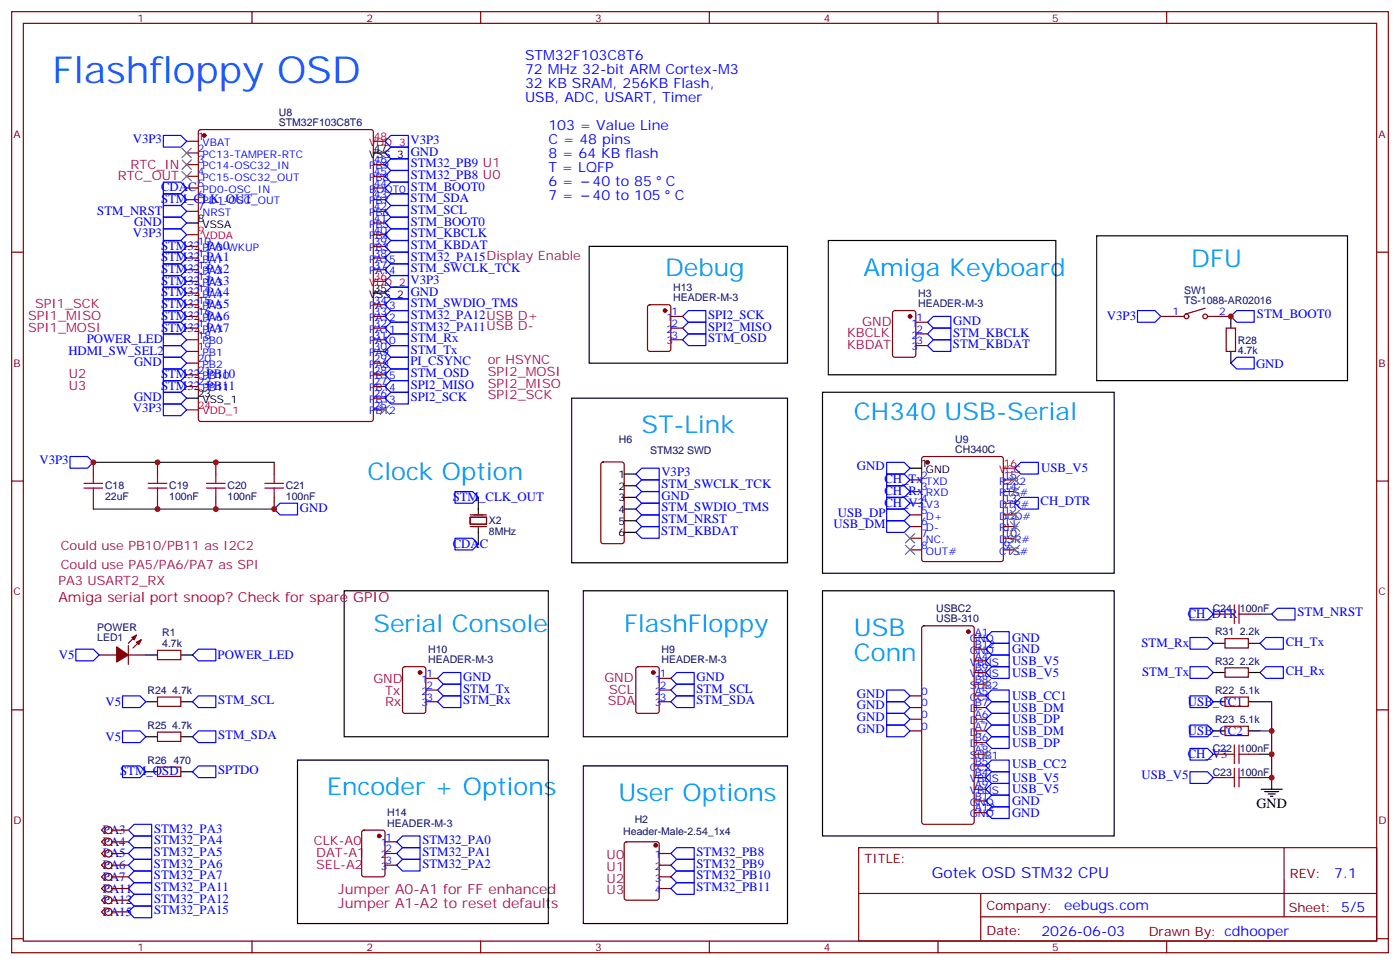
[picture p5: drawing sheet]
<svg xmlns="http://www.w3.org/2000/svg" width="423mm" height="292mm" viewBox="0 0 423 292" stroke-linecap="round" stroke-linejoin="round" font-family="sans-serif">
<g fill="none" stroke="#870000" stroke-width=".35">
<path d="M3.5 3.5h416.3v284.4h-416.3zM7.1 7.1h409.2v277.2h-409.2zM76.2 3.5v3.6M145.3 3.5v3.6M214.5 3.5v3.6M283.6 3.5v3.6M352.8 3.5v3.6M60.2 39.4l.5-.2h51.5l.6 .4 .1 87-.5 .7-51.7 .1-.7-.5v-87zM56.4 42.7h3.6M56.4 46.2h3.6M56.4 49.7h3.6M56.4 53.3h3.6"/>
<path d="M56.4 56.8h3.6M112.9 49.7h3.5M112.9 53.3h3.5M112.9 56.8h3.5M3.5 76.2h3.6M56.4 60.3h3.6M56.4 63.9h3.6M56.4 74.4h3.6M56.4 78h3.6M112.9 60.3h3.5M112.9 63.9h3.5M112.9 74.4h3.5"/>
<path d="M112.9 78h3.5M112.9 70.9h3.5M112.9 67.4h3.5M416.3 76.2h3.5M56.4 81.5h3.6M56.4 85h3.6M56.4 88.5h3.6M56.4 92.1h3.6M56.4 95.6h3.6M56.4 99.1h3.6M112.9 81.5h3.5M112.9 92.1h3.5"/>
<path d="M112.9 95.6h3.5M112.9 99.1h3.5M196 92.3l.5-.2h5.6l.7 .4v13l-.4 .6-5.9 .1-.7-.5v-12.9zM202.8 95.6h3.6M202.8 99.1h3.6M270.1 94l.5-.2h5.6l.7 .5v12.9l-.4 .7-5.9 .1-.7-.5v-13zM276.9 97.4h3.6M351 95.6h7.1M364.4 93.1l-6 1.8M365.1 95.6h7.1M370.8 99.1h2.8v7.1h-2.8zM56.4 102.7h3.6"/>
<path d="M56.4 106.2h3.6M56.4 109.7h3.6M56.4 113.2h3.6M56.4 116.8h3.6M112.9 102.7h3.5M112.9 106.2h3.5M112.9 109.7h3.5M112.9 113.2h3.5M112.9 116.8h3.5M202.8 102.7h3.6M276.9 100.9h3.6M276.9 104.4h3.6"/>
<path d="M28.2 139.7v3.5M47.6 139.7v3.5M65.3 139.7v3.5M82.9 139.7v3.5M112.9 123.8h3.5M112.9 120.3h3.5M181.9 139.8l.5-.2h5.6l.7 .4v23.6l-.4 .6-5.9 .1-.7-.5v-23.5zM278.9 138.1l.5-.2h23.3l.5 .2 .2 .5v30.4l-.2 .5-.5 .2h-23.3l-.5-.2-.2-.5v-30.4zM3.5 145.3h3.6M28.2 150.3v3.5M47.6 150.3v3.5M65.3 150.3v3.5"/>
<path d="M82.9 150.3v3.5M142.2 156.3h4.9v2.1h-4.9zM142.2 159.1h4.9M142.2 155.6h4.9M275.2 159.1h3.5M275.2 155.6h3.5M275.2 145h3.5M275.2 148.5h3.5M275.2 152h3.5M303.4 159.1h3.5M303.4 155.6h3.5M303.4 145h3.5"/>
<path d="M303.4 148.5h3.5M303.4 152h3.5M416.3 145.3h3.5M275.2 162.6h3.5M275.2 166.2h3.5M303.4 162.6h3.5M303.4 166.2h3.5M30 197.9h5.3M38.8 197.9h5.3M38.8 195.1v5.6M41.3 191.9l-2.5 2.5M42.7 193.3l-2.5 2.5"/>
<path d="M47.6 196.5h7.1v2.8h-7.1zM278.9 189.3l.5-.2h14.5l.6 .4 .1 58.9-.5 .6-14.7 .1-.7-.5v-58.8zM294.6 196.1h3.5M294.6 192.6h3.5M294.6 199.7h3.5M366.9 185.6h3.5M370.4 193h7.1v2.8h-7.1zM377.5 185.6h3.5M3.5 214.5h3.6M47.6 210.6h7.1v2.8h-7.1zM121.9 201.6l.5-.2h5.7l.6 .5 .1 12.9-.5 .7h-5.9l-.6-.4-.1-13zM128.8 205h3.5"/>
<path d="M128.8 208.5h3.5M128.8 212h3.5M192.5 201.6l.5-.2h5.6l.7 .5v12.9l-.4 .7h-5.9l-.7-.4v-13zM199.3 205h3.5M199.3 208.5h3.5M199.3 212h3.5M275.2 210.3h3.5M275.2 213.8h3.5M275.2 217.3h3.5M294.6 203.2h3.5M294.6 210.3h3.5M294.6 213.8h3.5"/>
<path d="M294.6 217.3h3.5M294.6 206.7h3.5M370.4 210.6h7.1v2.8h-7.1zM370.4 219.4h7.1v2.8h-7.1zM370.4 201.8h7.1v2.8h-7.1zM416.3 214.5h3.5M47.6 221.2h7.1v2.8h-7.1zM47.6 231.8h7.1v2.8h-7.1zM275.2 220.8h3.5M294.6 224.4h3.5M294.6 238.5h3.5M294.6 220.8h3.5"/>
<path d="M294.6 227.9h3.5M294.6 231.4h3.5M294.6 234.9h3.5M366.9 227.9h3.5M366.9 234.9h3.5M377.5 227.9h3.5M377.5 234.9h3.5M31.7 249.8l-1 1 1 1.1M31.7 253.3l-1 1.1 1 1M31.7 256.8l-1 1.1 1 1M33.9 257.9h4.9M33.9 254.4h4.9"/>
<path d="M33.9 250.8h4.9M109.6 251l.5-.2h5.6l.7 .5v12.9l-.4 .7h-5.9l-.7-.4v-13zM116.4 257.9h3.5M116.4 254.4h3.5M189 254.6l.4-.2h9.2l.7 .4v16.5l-.4 .6-9.5 .1-.6-.5-.1-16.4zM199.3 257.9h3.5M259.6 256.1h156.7v28.2h-156.7zM294.6 245.5h3.5M294.6 242h3.5M388.3 256.1v20.9M31.7 274.5l-1 1 1 1.1M31.7 260.4l-1 1 1 1.1"/>
<path d="M31.7 263.9l-1 1 1 1.1M31.7 267.4l-1 1.1 1 1M31.7 270.9l-1 1.1 1 1.1M33.9 261.4h4.9M33.9 264.9h4.9M33.9 268.5h4.9M33.9 275.5h4.9M33.9 272h4.9M116.4 261.4h3.5M199.3 261.4h3.5M199.3 264.9h3.5M199.3 268.5h3.5"/>
<path d="M259.7 270h156.4M296.6 277h119.5M296.6 270v14.1M3.5 283.6h3.6M76.2 284.3v3.6M145.3 284.3v3.6M214.5 284.3v3.6M283.6 284.3v3.6M352.8 284.3v3.6M416.3 283.6h3.5"/>
<circle cx="358.8" cy="95.6" r=".71"/>
<circle cx="364.4" cy="95.6" r=".71"/>
<circle cx="32.8" cy="257.9" r="1.06"/>
<circle cx="32.8" cy="250.8" r="1.06"/>
<circle cx="32.8" cy="254.4" r="1.06"/>
<circle cx="32.8" cy="264.9" r="1.06"/>
<circle cx="32.8" cy="261.4" r="1.06"/>
<circle cx="32.8" cy="268.5" r="1.06"/>
<circle cx="32.8" cy="275.5" r="1.06"/>
<circle cx="32.8" cy="272" r="1.06"/>
</g>
<g fill="none" stroke="#00f" stroke-width=".35">
<path d="M49.4 40.9h5.3l1.7 1.8-1.7 1.8h-5.3zM49.4 55h5.3l1.7 1.8-1.7 1.8h-5.3zM49.4 58.6h5.3l1.7 1.7-1.7 1.8h-5.3zM116.4 46.2l1.8-1.7h5.3v3.5h-5.3zM116.4 42.7l1.8-1.8h5.3v3.6h-5.3zM116.4 56.8l1.8-1.8h5.3v3.6h-5.3zM116.4 49.7l1.8-1.7h5.3v3.5h-5.3zM116.4 53.3l1.8-1.8h5.3v3.5h-5.3zM49.4 65.6h5.3l1.7 1.8-1.7 1.7h-5.3zM49.4 69.1h5.3l1.7 1.8-1.7 1.8h-5.3zM49.4 62.1h5.3l1.7 1.8-1.7 1.7h-5.3zM49.4 76.2h5.3l1.7 1.8-1.7 1.7h-5.3z"/>
<path d="M49.4 79.7h5.3l1.7 1.8-1.7 1.8h-5.3zM49.4 72.7h5.3l1.7 1.7-1.7 1.8h-5.3zM116.4 74.4l1.8-1.7h5.3v3.5h-5.3zM116.4 63.9l1.8-1.8h5.3v3.5h-5.3zM116.4 60.3l1.8-1.7h5.3v3.5h-5.3zM116.4 67.4l1.8-1.8h5.3v3.5h-5.3zM116.4 78l1.8-1.8h5.3v3.5h-5.3zM118.2 69.1h5.3v3.6h-5.3l-1.8-1.8zM49.4 90.3h5.3l1.7 1.8-1.7 1.7h-5.3zM49.4 93.8h5.3l1.7 1.8-1.7 1.8h-5.3zM49.4 97.4h5.3l1.7 1.7-1.7 1.8h-5.3zM49.4 83.3h5.3l1.7 1.7-1.7 1.8h-5.3z"/>
<path d="M49.4 86.8h5.3l1.7 1.7-1.7 1.8h-5.3zM116.4 85l1.8-1.7h5.3v3.5h-5.3zM116.4 92.1l1.8-1.8h5.3v3.5h-5.3zM116.4 81.5l1.8-1.8h5.3v3.6h-5.3zM116.4 99.1l1.8-1.7h5.3v3.5h-5.3zM116.4 95.6l1.8-1.8h5.3v3.6h-5.3zM118.2 86.8h5.3v3.5h-5.3l-1.8-1.8zM206.4 95.6l1.7-1.8h5.3v3.6h-5.3zM206.4 99.1l1.7-1.7h5.3v3.5h-5.3zM282.2 95.6h5.3v3.5h-5.3l-1.7-1.7zM344 93.8h5.2l1.8 1.8-1.8 1.8h-5.2zM372.2 95.6l1.7-1.8h5.3v3.6h-5.3z"/>
<path d="M49.4 118.5h5.3l1.7 1.8-1.7 1.8h-5.3zM49.4 108h5.3l1.7 1.7-1.7 1.8h-5.3zM49.4 111.5h5.3l1.7 1.7-1.7 1.8h-5.3zM49.4 100.9h5.3l1.7 1.8-1.7 1.7h-5.3zM49.4 115h5.3l1.7 1.8-1.7 1.7h-5.3zM49.4 104.4h5.3l1.7 1.8-1.7 1.8h-5.3zM116.4 106.2l1.8-1.8h5.3v3.6h-5.3zM116.4 102.7l1.8-1.8h5.3v3.5h-5.3zM116.4 113.2l1.8-1.7h5.3v3.5h-5.3zM116.4 116.8l1.8-1.8h5.3v3.5h-5.3zM118.2 108h5.3v3.5h-5.3l-1.8-1.8zM206.4 102.7l1.7-1.8h5.3v3.5h-5.3z"/>
<path d="M280.5 100.9l1.7-1.8h5.3v3.6h-5.3zM282.2 102.7h5.3v3.5h-5.3l-1.7-1.8zM373.9 108h5.3v3.5h-5.3l-1.7-1.8zM21.2 137.9h5.3l1.7 1.8-1.7 1.8h-5.3zM49.4 122.1h5.3l1.7 1.7-1.7 1.8h-5.3zM116.4 120.3l1.8-1.8h5.3v3.6h-5.3zM268.1 139.7h5.3l1.8 1.8-1.8 1.7h-5.3zM82.9 153.8l1.8-1.8h5.3v3.6h-5.3zM137.6 148.5h5.3l1.7 1.8-1.7 1.7h-5.3zM192.3 157.3l1.7-1.7h5.3v3.5h-5.3zM192.3 153.8l1.7-1.8h5.3v3.6h-5.3zM192.3 146.8l1.7-1.8h5.3v3.5h-5.3z"/>
<path d="M192.3 150.3l1.7-1.8h5.3v3.5h-5.3zM192.3 143.2l1.7-1.7h5.3v3.5h-5.3zM268.1 153.8h5.3l1.8 1.8-1.8 1.7h-5.3zM268.1 157.3h5.3l1.8 1.8-1.8 1.8h-5.3zM268.1 146.8h5.3l1.8 1.7-1.8 1.8h-5.3zM268.1 143.2h5.3l1.8 1.8-1.8 1.8h-5.3zM268.1 150.3h5.3l1.8 1.7-1.8 1.8h-5.3zM306.9 141.5l1.8-1.8h5.3v3.5h-5.3zM306.9 152l1.8-1.7h5.3v3.5h-5.3zM137.6 162.6h5.3l1.7 1.8-1.7 1.8h-5.3zM192.3 160.9l1.7-1.8h5.3v3.5h-5.3zM22.9 196.1h5.3l1.8 1.8-1.8 1.8h-5.3z"/>
<path d="M58.2 197.9l1.8-1.8h5.3v3.6h-5.3zM298.1 199.7l1.8-1.8h5.3v3.5h-5.3zM298.1 196.1l1.8-1.7h5.3v3.5h-5.3zM298.1 192.6l1.8-1.7h5.3v3.5h-5.3zM359.8 183.8h5.3l1.8 1.8-1.8 1.7h-5.3zM359.8 192.6h5.3l1.8 1.8-1.8 1.7h-5.3zM381 194.4l1.8-1.8h5.3v3.5h-5.3zM384.5 185.6l1.8-1.8h5.3v3.5h-5.3zM37 210.3h5.3l1.8 1.7-1.8 1.8h-5.3zM58.2 212l1.8-1.7h5.3v3.5h-5.3zM132.3 208.5l1.8-1.8h5.2v3.6h-5.2zM132.3 212l1.8-1.7h5.2v3.5h-5.2z"/>
<path d="M134.1 203.2h5.2v3.5h-5.2l-1.8-1.7zM202.8 208.5l1.8-1.8h5.3v3.6h-5.3zM202.8 212l1.8-1.7h5.3v3.5h-5.3zM204.6 203.2h5.3v3.5h-5.3l-1.8-1.7zM268.1 208.5h5.3l1.8 1.8-1.8 1.7h-5.3zM268.1 212h5.3l1.8 1.8-1.8 1.7h-5.3zM268.1 215.5h5.3l1.8 1.8-1.8 1.8h-5.3zM268.1 219.1h5.3l1.8 1.7-1.8 1.8h-5.3zM298.1 210.3l1.8-1.8h5.3v3.5h-5.3zM298.1 213.8l1.8-1.8h5.3v3.5h-5.3zM298.1 217.3l1.8-1.8h5.3v3.6h-5.3zM298.1 203.2l1.8-1.8h5.3v3.6h-5.3z"/>
<path d="M359.8 210.3h5.3l1.8 1.7-1.8 1.8h-5.3zM359.8 219.1h5.3l1.8 1.7-1.8 1.8h-5.3zM359.8 201.4h5.3l1.8 1.8-1.8 1.8h-5.3zM381 203.2l1.8-1.8h5.3v3.6h-5.3zM37 220.8h5.3l1.8 1.8-1.8 1.8h-5.3zM37 231.4h5.3l1.8 1.8-1.8 1.7h-5.3zM58.2 222.6l1.8-1.8h5.3v3.6h-5.3zM58.2 233.2l1.8-1.8h5.3v3.5h-5.3zM298.1 231.4l1.8-1.7h5.3v3.5h-5.3zM298.1 234.9l1.8-1.7h5.3v3.5h-5.3zM298.1 238.5l1.8-1.8h5.3v3.5h-5.3zM298.1 220.8l1.8-1.7h5.3v3.5h-5.3z"/>
<path d="M298.1 224.4l1.8-1.8h5.3v3.5h-5.3zM359.8 226.1h5.3l1.8 1.8-1.8 1.8h-5.3zM359.8 233.2h5.3l1.8 1.7-1.8 1.8h-5.3zM38.8 257.9l1.8-1.8h5.3v3.5h-5.3zM38.8 254.4l1.8-1.8h5.3v3.5h-5.3zM38.8 250.8l1.8-1.7h5.3v3.5h-5.3zM119.9 257.9l1.8-1.8h5.3v3.5h-5.3zM119.9 254.4l1.8-1.8h5.3v3.5h-5.3zM202.8 257.9l1.8-1.8h5.3v3.5h-5.3zM298.1 245.5l1.8-1.7h5.3v3.5h-5.3zM298.1 242l1.8-1.8h5.3v3.6h-5.3zM38.8 264.9l1.8-1.7h5.3v3.5h-5.3z"/>
<path d="M38.8 261.4l1.8-1.8h5.3v3.6h-5.3zM38.8 275.5l1.8-1.7h5.3v3.5h-5.3zM38.8 272l1.8-1.8h5.3v3.6h-5.3zM38.8 268.5l1.8-1.8h5.3v3.5h-5.3zM119.9 261.4l1.8-1.8h5.3v3.6h-5.3zM202.8 261.4l1.8-1.8h5.3v3.6h-5.3zM202.8 264.9l1.8-1.7h5.3v3.5h-5.3zM204.6 266.7h5.3v3.5h-5.3l-1.8-1.7z"/>
</g>
<g fill="#870000" stroke="#870000" stroke-width=".35">
<path d="M41.3 194l1.4-.7-.7 1.4z"/>
<path d="M39.9 192.6l1.4-.7-.7 1.4z"/>
<path d="M35.3 195.4l3.5 2.5-3.5 2.1z"/>
<circle cx="61.7" cy="40.9" r=".53"/>
<circle cx="198.3" cy="255.4" r=".53"/>
<circle cx="114.7" cy="252.6" r=".53"/>
<circle cx="275.2" cy="95.6" r=".53"/>
<circle cx="201.1" cy="93.8" r=".53"/>
<circle cx="197.6" cy="203.2" r=".53"/>
<circle cx="280.5" cy="139.7" r=".53"/>
<circle cx="292.8" cy="190.9" r=".53"/>
<circle cx="127" cy="203.2" r=".53"/>
</g>
<g fill="none" stroke="#000" stroke-width=".35">
<path d="M112.9 46.2h3.5M56.4 67.4h3.6M178.2 74.4h59.9v35.3h-59.9zM250.5 72.7h68.8v40.5h-68.8zM331.6 71.3h75.9v43.7h-75.9zM112.9 88.5h3.5M372.2 95.6v3.5M248.7 118.5h88.2v54.7h-88.2zM372.2 106.2v3.5M56.4 120.3h3.6M172.9 120.3h65.2v49.7h-65.2zM144.6 150.3v4.9"/>
<path d="M144.6 159.5v4.9M188.7 143.2h3.6M188.7 146.8h3.6M188.7 150.3h3.6M188.7 153.8h3.6M188.7 157.3h3.6M275.2 141.5h3.5M104.1 178.5h61.7v44.1h-61.7zM176.4 178.5h61.7v44.1h-61.7zM188.7 160.9h3.6M248.7 178.5h88.2v74.1h-88.2zM44.1 197.9h3.5"/>
<path d="M54.7 197.9h3.5M366.9 194.4h3.5M377.5 194.4h3.5M44.1 212h3.5M54.7 212h3.5M366.9 212h3.5M366.9 203.2h3.5M377.5 212h3.5M377.5 203.2h3.5M44.1 222.6h3.5M44.1 233.2h3.5M54.7 222.6h3.5"/>
<path d="M54.7 233.2h3.5M90 229.7h75.8v49.3h-75.8zM176.4 231.4h61.7v47.6h-61.7zM366.9 220.8h3.5M377.5 220.8h3.5M381.4 238.5h6.3M382.4 239.2h4.2M383.5 239.9h2.1M384.5 234.9v3.6M384.2 240.6h.7"/>
</g>
<path d="M112.9 42.7h3.5M56.4 70.9h3.6M112.9 85h3.5M56.4 123.8h3.6M303.4 141.5h3.5" fill="none" stroke="#f00" stroke-width=".35"/>
<g fill="none" stroke="#a10000" stroke-width=".35">
<path d="M25.4 147.5h5.6M25.4 146.1h5.6M28.2 143.2v2.9M28.2 147.5v2.8M44.8 147.5h5.6M44.8 146.1h5.6M47.6 143.2v2.9M47.6 147.5v2.8M62.4 147.5h5.7M62.4 146.1h5.7M65.3 143.2v2.9M65.3 147.5v2.8"/>
<path d="M80.1 147.5h5.6M80.1 146.1h5.6M82.9 143.2v2.9M82.9 147.5v2.8M370.4 185.6h2.8M373.2 182.7v5.7M374.6 182.7v5.7M374.6 185.6h2.9M370.4 227.9h2.8M370.4 234.9h2.8M373.2 225.1v5.6M373.2 232.1v5.7"/>
<path d="M374.6 227.9h2.9M374.6 225.1v5.6M374.6 232.1v5.7M374.6 234.9h2.9"/>
</g>
<path d="M28.2 139.7h54.7M28.2 153.8h54.7M381 185.6h3.5M381 212h3.5v22.9h-3.5M381 220.8h3.5M381 227.9h3.5" fill="none" stroke="#008700" stroke-width=".35"/>
<g fill="none" stroke="#3c3" stroke-width=".35">
<path d="M55 51.9l2.9 2.8M55 48.3l2.9 2.9M55 44.8l2.9 2.8M57.9 51.9l-2.9 2.8M57.9 48.3l-2.9 2.9M57.9 44.8l-2.9 2.8M115 122.4l2.8 2.8M117.8 122.4l-2.8 2.8M305.5 143.6l2.8 2.8M305.5 147.1l2.8 2.8M305.5 154.2l2.8 2.8M305.5 157.7l2.8 2.8"/>
<path d="M308.3 143.6l-2.8 2.8M308.3 147.1l-2.8 2.8M308.3 154.2l-2.8 2.8M308.3 157.7l-2.8 2.8M273.8 161.2l2.8 2.8M273.8 164.7l2.8 2.9M276.6 161.2l-2.8 2.8M276.6 164.7l-2.8 2.9M305.5 161.2l2.8 2.8M305.5 164.7l2.8 2.9M308.3 161.2l-2.8 2.8M308.3 164.7l-2.8 2.9"/>
<path d="M296.7 205.3l2.8 2.8M299.5 205.3l-2.8 2.8M296.7 226.5l2.8 2.8M299.5 226.5l-2.8 2.8"/>
</g>
<g fill="#c00">
<circle cx="47.6" cy="139.7" r=".88"/>
<circle cx="65.3" cy="139.7" r=".88"/>
<circle cx="47.6" cy="153.8" r=".88"/>
<circle cx="65.3" cy="153.8" r=".88"/>
<circle cx="28.2" cy="139.7" r=".88"/>
<circle cx="82.9" cy="153.8" r=".88"/>
<circle cx="384.5" cy="220.8" r=".88"/>
<circle cx="384.5" cy="234.9" r=".88"/>
<circle cx="384.5" cy="227.9" r=".88"/>
<circle cx="372.2" cy="95.6" r=".88"/>
</g>
<text font-size="11.3" fill="#0060ff" x="15.9" y="25">Flashfloppy OSD</text>
<g font-size="7.4" fill="#09f">
<text x="201.1" y="83.3">Debug</text>
<text x="261.1" y="83.3">Amiga Keyboard</text>
<text x="360.2" y="80.8">DFU</text>
<text x="194" y="130.9">ST-Link</text>
<text x="258.2" y="127">CH340 USB-Serial</text>
<text x="111.1" y="145">Clock Option</text>
<text x="112.9" y="190.9">Serial Console</text>
<text x="188.7" y="190.9">FlashFloppy</text>
<text x="258.2" y="192.3">USB</text>
<text x="258.2" y="199.7">Conn</text>
<text x="98.8" y="240.2">Encoder + Options</text>
<text x="187" y="242">User Options</text>
</g>
<text font-size="4.6" fill="#00f" x="281.7" y="265.1">Gotek OSD STM32 CPU</text>
<g font-size="4.2" fill="#00f">
<text x="158.7" y="18">STM32F103C8T6</text>
<text x="158.7" y="22.2">72 MHz 32-bit ARM Cortex-M3</text>
<text x="158.7" y="26.5">32 KB SRAM, 256KB Flash,</text>
<text x="158.7" y="30.7">USB, ADC, USART, Timer</text>
<text x="165.8" y="39.2">103 = Value Line</text>
<text x="165.8" y="43.4">C = 48 pins</text>
<text x="165.8" y="47.6">8 = 64 KB flash</text>
<text x="165.8" y="51.9">T = LQFP</text>
<text x="165.8" y="56.1">6 =</text>
<text x="179.2" y="56.1">40 to 85</text>
<text x="201.4" y="56.1">C</text>
<text x="165.8" y="60.3">7 =</text>
<text x="179.2" y="60.3">40 to 105</text>
<text x="204" y="60.3">C</text>
<text x="403.4" y="265.4">7.1</text>
<text x="321.8" y="274.9">eebugs.com</text>
<text x="314.9" y="282.7">2026-06-03</text>
</g>
<text font-size="4.2" fill="#f00" x="17.6" y="182">Amiga serial port snoop? Check for spare GPIO</text>
<text font-size="4.2" x="379.9" y="244.1">GND</text>
<g font-size="4.2" fill="#906">
<text x="102.3" y="270.2">Jumper A0-A1 for FF enhanced</text>
<text x="102.3" y="274.5">Jumper A1-A2 to reset defaults</text>
</g>
<g font-size="3.9" fill="#00f">
<text x="40.2" y="43.3">V3P3</text>
<text x="124.1" y="43.6">V3P3</text>
<text x="124.2" y="47">GND</text>
<text x="124.2" y="50.6">STM32_PB9 U1</text>
<text x="48.7" y="57.8">CDAC</text>
<text x="124.2" y="54.1">STM32_PB8 U0</text>
<text x="124.2" y="57.7">STM_BOOT0</text>
<text x="29.4" y="65">STM_NRST</text>
<text x="48.7" y="61.3">STM_CLK_OUT</text>
<text x="124.2" y="61.1">STM_SDA</text>
<text x="124.2" y="64.6">STM_SCL</text>
<text x="40.2" y="71.5">V3P3</text>
<text x="40.5" y="68.3">GND</text>
<text x="124.2" y="71.6">STM_KBCLK</text>
<text x="124.2" y="68.3">STM_BOOT0</text>
<text x="48.7" y="75.5">STM32_PA0</text>
<text x="124.2" y="75.2">STM_KBDAT</text>
<text x="48.7" y="79">STM32_PA1</text>
<text x="48.7" y="82.5">STM32_PA2</text>
<text x="124.2" y="82.2">STM_SWCLK_TCK</text>
<text x="124.2" y="78.7">STM32_PA15Display Enable</text>
<text x="48.7" y="86">STM32_PA3</text>
<text x="48.7" y="89.6">STM32_PA4</text>
<text x="124.1" y="85.9">V3P3</text>
<text x="124.2" y="89.4">GND</text>
<text x="48.7" y="93.1">STM32_PA5</text>
<text x="124.2" y="92.8">STM_SWDIO_TMS</text>
<text x="48.7" y="96.6">STM32_PA6</text>
<text x="48.7" y="100.2">STM32_PA7</text>
<text x="124.2" y="99.9">STM32_PA11USB D-</text>
<text x="124.2" y="96.3">STM32_PA12USB D+</text>
<text x="214.1" y="96.3">SPI2_SCK</text>
<text x="214.1" y="99.9">SPI2_MISO</text>
<text x="288.2" y="98.1">GND</text>
<text x="288.2" y="101.7">STM_KBCLK</text>
<text x="334.7" y="96.7">V3P3</text>
<text x="380.1" y="96">STM_BOOT0</text>
<text x="20.7" y="107.2">HDMI_SW_SEL2</text>
<text x="26.2" y="103.5">POWER_LED</text>
<text x="124.2" y="106.9">STM_Tx</text>
<text x="124.2" y="103.4">STM_Rx</text>
<text x="214.1" y="103.4">STM_OSD</text>
<text x="288.2" y="105.2">STM_KBDAT</text>
<text x="40.5" y="110.7">GND</text>
<text x="124.1" y="110.3">PI_CSYNC</text>
<text x="124.2" y="114">STM_OSD</text>
<text x="379.8" y="111.1">GND</text>
<text x="48.7" y="114.3">STM32_PB10</text>
<text x="48.7" y="117.8">STM32_PB11</text>
<text x="124.2" y="117.5">SPI2_MISO</text>
<text x="40.2" y="124.4">V3P3</text>
<text x="40.5" y="121.2">GND</text>
<text x="124.2" y="121">SPI2_SCK</text>
<text x="11.9" y="140.3">V3P3</text>
<text x="200" y="143.8">V3P3</text>
<text x="259.1" y="142">GND</text>
<text x="314.8" y="142.7">USB_V5</text>
<text x="200" y="147.5">STM_SWCLK_TCK</text>
<text x="267.4" y="149.5">CH_Rx</text>
<text x="267.4" y="146">CH_Tx</text>
<text x="90.7" y="154.6">GND</text>
<text x="136.9" y="151.3">STM_CLK_OUT</text>
<text x="200" y="154.5">STM_SWDIO_TMS</text>
<text x="200" y="151">GND</text>
<text x="267.4" y="153.1">CH_V3</text>
<text x="314.6" y="152.7">CH_DTR</text>
<text x="200" y="161.7">STM_KBDAT</text>
<text x="200" y="158">STM_NRST</text>
<text x="252" y="159.6">USB_DM</text>
<text x="253.3" y="156.1">USB_DP</text>
<text x="136.9" y="165.4">CDAC</text>
<text x="359.1" y="186.6">CH_DTR</text>
<text x="392.3" y="186.2">STM_NRST</text>
<text x="306" y="197.4">GND</text>
<text x="306" y="193.9">GND</text>
<text x="345.2" y="195.3">STM_Rx</text>
<text x="388.8" y="195.1">CH_Tx</text>
<text x="17.8" y="199.2">V5</text>
<text x="65.8" y="199.3">POWER_LED</text>
<text x="306" y="200.9">USB_V5</text>
<text x="388.8" y="203.9">CH_Rx</text>
<text x="140" y="209.3">STM_Tx</text>
<text x="140.1" y="205.8">GND</text>
<text x="210.6" y="209.3">STM_SCL</text>
<text x="210.6" y="205.7">GND</text>
<text x="306" y="204.5">USB_V5</text>
<text x="345.4" y="204.2">STM_Tx</text>
<text x="31.9" y="213.3">V5</text>
<text x="66" y="212.8">STM_SCL</text>
<text x="140" y="212.8">STM_Rx</text>
<text x="210.6" y="212.8">STM_SDA</text>
<text x="259.1" y="210.8">GND</text>
<text x="259.1" y="214.4">GND</text>
<text x="306" y="211.5">USB_CC1</text>
<text x="306" y="215">USB_DM</text>
<text x="359.2" y="213.2">USB_CC1</text>
<text x="259.1" y="217.9">GND</text>
<text x="259.1" y="221.4">GND</text>
<text x="306" y="218.6">USB_DP</text>
<text x="31.9" y="223.9">V5</text>
<text x="66" y="223.4">STM_SDA</text>
<text x="306" y="222.1">USB_DM</text>
<text x="306" y="225.6">USB_DP</text>
<text x="359.2" y="222">USB_CC2</text>
<text x="66" y="233.9">SPTDO</text>
<text x="306" y="231.9">USB_CC2</text>
<text x="359.1" y="228.9">CH_V3</text>
<text x="36.3" y="234.2">STM_OSD</text>
<text x="306" y="236.2">USB_V5</text>
<text x="306" y="239.7">USB_V5</text>
<text x="345.2" y="235.4">USB_V5</text>
<text x="306" y="243.3">GND</text>
<text x="46.6" y="251.6">STM32_PA3</text>
<text x="306" y="246.8">GND</text>
<text x="31.1" y="252">PA3</text>
<text x="31.1" y="255.6">PA4</text>
<text x="46.6" y="255.1">STM32_PA4</text>
<text x="127.7" y="255.1">STM32_PA0</text>
<text x="31.1" y="259.1">PA5</text>
<text x="31.1" y="262.6">PA6</text>
<text x="46.6" y="258.6">STM32_PA5</text>
<text x="46.6" y="262.1">STM32_PA6</text>
<text x="127.7" y="258.7">STM32_PA1</text>
<text x="127.7" y="262.2">STM32_PA2</text>
<text x="210.6" y="258.7">STM32_PB8</text>
<text x="210.6" y="262.2">STM32_PB9</text>
<text x="31.1" y="266.1">PA7</text>
<text x="31.1" y="269.7">PA11</text>
<text x="46.6" y="265.7">STM32_PA7</text>
<text x="46.6" y="269.2">STM32_PA11</text>
<text x="210.6" y="265.7">STM32_PB10</text>
<text x="210.6" y="269.2">STM32_PB11</text>
<text x="31.1" y="273.2">PA12</text>
<text x="46.6" y="272.7">STM32_PA12</text>
<text x="31.1" y="276.7">PA15</text>
<text x="46.6" y="276.3">STM32_PA15</text>
</g>
<g font-size="3.9" fill="#906">
<text x="39.5" y="51.2">RTC_IN</text>
<text x="35.6" y="54.3">RTC_OUT</text>
<text x="10.6" y="93.1">SPI1_SCK</text>
<text x="8.5" y="100.2">SPI1_MOSI</text>
<text x="8.5" y="96.7">SPI1_MISO</text>
<text x="256.1" y="102">KBCLK</text>
<text x="260.7" y="98.4">GND</text>
<text x="256.1" y="105.5">KBDAT</text>
<text x="147.5" y="110.1">or HSYNC</text>
<text x="147.5" y="113.6">SPI2_MOSI</text>
<text x="20.8" y="114.3">U2</text>
<text x="20.8" y="117.8">U3</text>
<text x="147.5" y="117.1">SPI2_MISO</text>
<text x="147.5" y="120.7">SPI2_SCK</text>
<text x="18.3" y="166.2">Could use PB10/PB11 as I2C2</text>
<text x="18.3" y="171.8">Could use PA5/PA6/PA7 as SPI</text>
<text x="17.6" y="176.7">PA3 USART2_RX</text>
<text x="112.9" y="206.4">GND</text>
<text x="116.4" y="209.9">Tx</text>
<text x="182.7" y="206">GND</text>
<text x="184.1" y="209.6">SCL</text>
<text x="116.4" y="213.4">Rx</text>
<text x="183.8" y="213.1">SDA</text>
<text x="94.9" y="255.4">CLK-A0</text>
<text x="95.6" y="258.9">DAT-A1</text>
<text x="95.6" y="262.5">SEL-A2</text>
<text x="183.4" y="259.6">U0</text>
<text x="183.4" y="263.2">U1</text>
<text x="183.4" y="266.7">U2</text>
<text x="183.4" y="270.2">U3</text>
</g>
<g font-size="3.9" fill="#800">
<text x="261.4" y="260.7">TITLE:</text>
<text x="390" y="265.4">REV:</text>
<text x="298.3" y="274.9">Company:</text>
<text x="389.7" y="275.5">Sheet: 5/5</text>
<text x="298.3" y="282.6">Date:</text>
<text x="347.4" y="282.7">Drawn By: cdhooper</text>
</g>
<g font-size="3.2" fill="#800">
<text x="41.6" y="6.5">1</text>
<text x="110.8" y="6.5">2</text>
<text x="179.9" y="6.5">3</text>
<text x="249.1" y="6.5">4</text>
<text x="318.2" y="6.5">5</text>
<text x="4.1" y="41.6">A</text>
<text x="416.8" y="41.6">A</text>
<text x="4.1" y="110.8">B</text>
<text x="416.8" y="110.8">B</text>
<text x="4.1" y="179.9">C</text>
<text x="416.8" y="179.9">C</text>
<text x="4.1" y="249.1">D</text>
<text x="416.8" y="249.1">D</text>
<text x="41.6" y="287.3">1</text>
<text x="110.8" y="287.3">2</text>
<text x="179.9" y="287.3">3</text>
<text x="249.1" y="287.3">4</text>
<text x="318.2" y="287.3">5</text>
</g>
<g font-size="3.2" fill="#000080">
<text x="84.3" y="34.9">U8</text>
<text x="84.3" y="38.1">STM32F103C8T6</text>
<text x="203.5" y="87.9">H13</text>
<text x="277.6" y="89.6">H3</text>
<text x="358" y="88.8">SW1</text>
<text x="203.5" y="91">HEADER-M-3</text>
<text x="277.6" y="92.8">HEADER-M-3</text>
<text x="358" y="91.9">TS-1088-AR02016</text>
<text x="374.3" y="107">4.7k</text>
<text x="374.3" y="103.8">R28</text>
<text x="187.2" y="133.8">H6</text>
<text x="196.6" y="137.3">STM32 SWD</text>
<text x="288.9" y="136.9">CH340C</text>
<text x="288.9" y="133.8">U9</text>
<text x="31.7" y="147.9">C18</text>
<text x="51.2" y="147.9">C19</text>
<text x="68.8" y="147.9">C20</text>
<text x="86.4" y="147.9">C21</text>
<text x="31.7" y="151">22uF</text>
<text x="51.2" y="151">100nF</text>
<text x="68.8" y="151">100nF</text>
<text x="86.4" y="151">100nF</text>
<text x="147.8" y="161.6">8MHz</text>
<text x="147.8" y="158.5">X2</text>
<text x="283.1" y="184.9">USBC2</text>
<text x="366.7" y="184.9">C24</text>
<text x="374.9" y="184.9">100nF</text>
<text x="29.4" y="190.6">POWER</text>
<text x="283.1" y="188">USB-310</text>
<text x="29.4" y="193.8">LED1</text>
<text x="49" y="195.4">4.7k</text>
<text x="49" y="192.3">R1</text>
<text x="129.5" y="197.2">H10</text>
<text x="200" y="197.2">H9</text>
<text x="367.4" y="192">R31</text>
<text x="374.9" y="192">2.2k</text>
<text x="129.5" y="200.4">HEADER-M-3</text>
<text x="200" y="200.4">HEADER-M-3</text>
<text x="367.4" y="200.8">R32</text>
<text x="374.9" y="200.8">2.2k</text>
<text x="44.6" y="209.6">R24</text>
<text x="52.1" y="209.6">4.7k</text>
<text x="367.4" y="209.6">R22</text>
<text x="374.9" y="209.6">5.1k</text>
<text x="44.6" y="220.2">R25</text>
<text x="52.1" y="220.2">4.7k</text>
<text x="367.4" y="218.5">R23</text>
<text x="374.9" y="218.5">5.1k</text>
<text x="366.7" y="227.3">C22</text>
<text x="374.9" y="227.3">100nF</text>
<text x="44.6" y="230.8">R26</text>
<text x="52.5" y="230.8">470</text>
<text x="366.7" y="234.3">C23</text>
<text x="374.9" y="234.3">100nF</text>
<text x="117.1" y="249.8">HEADER-M-3</text>
<text x="117.1" y="246.6">H14</text>
<text x="191.9" y="248.8">H2</text>
<text x="188.5" y="252.3">Header-Male-2.54_1x4</text>
</g>
<g font-size="3.2" fill="#00f">
<text x="59.8" y="42.3">1</text>
<text x="59.8" y="45.9">2</text>
<text x="61.3" y="44.1">VBAT</text>
<text x="61.3" y="47.6">PC13-TAMPER-RTC</text>
<text x="59.8" y="49.4">3</text>
<text x="59.8" y="52.9">4</text>
<text x="61.3" y="51.2">PC14-OSC32_IN</text>
<text x="111.6" y="51.2">PB9</text>
<text x="113.1" y="52.9">45</text>
<text x="113.1" y="49.4">46</text>
<text x="59.8" y="56.4">5</text>
<text x="59.8" y="60">6</text>
<text x="61.3" y="54.7">PC15-OSC32_OUT</text>
<text x="61.3" y="58.2">PD0-OSC_IN</text>
<text x="111.6" y="58.2">BOOT0</text>
<text x="111.6" y="54.7">PB8</text>
<text x="113.1" y="60">43</text>
<text x="113.1" y="56.4">44</text>
<text x="59.8" y="63.5">7</text>
<text x="61.3" y="61.7">PD1-OSC_OUT</text>
<text x="61.3" y="65.3">NRST</text>
<text x="111.6" y="65.3">PB6</text>
<text x="111.6" y="61.7">PB7</text>
<text x="113.1" y="63.5">42</text>
<text x="111.6" y="68.8">PB5</text>
<text x="113.1" y="70.6">40</text>
<text x="113.1" y="67">41</text>
<text x="59.8" y="74.1">10</text>
<text x="59.8" y="77.6">11</text>
<text x="61.3" y="75.8">PA0-WKUP</text>
<text x="111.6" y="75.8">PB3</text>
<text x="111.6" y="72.3">PB4</text>
<text x="113.1" y="77.6">38</text>
<text x="113.1" y="74.1">39</text>
<text x="59.8" y="81.1">12</text>
<text x="61.3" y="79.4">PA1</text>
<text x="61.3" y="82.9">PA2</text>
<text x="111.6" y="82.9">PA14</text>
<text x="111.6" y="79.4">PA15</text>
<text x="113.1" y="81.1">37</text>
<text x="59.8" y="84.7">13</text>
<text x="59.8" y="88.2">14</text>
<text x="61.3" y="86.4">PA3</text>
<text x="61.3" y="90">PA4</text>
<text x="59.8" y="91.7">15</text>
<text x="59.8" y="95.2">16</text>
<text x="61.3" y="93.5">PA5</text>
<text x="111.6" y="93.5">PA13</text>
<text x="113.1" y="95.2">33</text>
<text x="113.1" y="91.7">34</text>
<text x="203" y="95.2">1</text>
<text x="354.5" y="95.2">1</text>
<text x="368.7" y="95.2">2</text>
<text x="59.8" y="98.8">17</text>
<text x="61.3" y="97">PA6</text>
<text x="61.3" y="100.5">PA7</text>
<text x="111.6" y="100.5">PA11</text>
<text x="111.6" y="97">PA12</text>
<text x="113.1" y="98.8">32</text>
<text x="201.5" y="97">1</text>
<text x="201.5" y="100.5">2</text>
<text x="203" y="98.8">2</text>
<text x="275.6" y="98.8">1</text>
<text x="277.1" y="97">1</text>
<text x="277.1" y="100.5">2</text>
<text x="59.8" y="102.3">18</text>
<text x="59.8" y="105.8">19</text>
<text x="61.3" y="104.1">PB0</text>
<text x="61.3" y="107.6">PB1</text>
<text x="111.6" y="107.6">PA9</text>
<text x="111.6" y="104.1">PA10</text>
<text x="113.1" y="105.8">30</text>
<text x="113.1" y="102.3">31</text>
<text x="201.5" y="104.1">3</text>
<text x="203" y="102.3">3</text>
<text x="275.6" y="102.3">2</text>
<text x="275.6" y="105.8">3</text>
<text x="277.1" y="104.1">3</text>
<text x="59.8" y="109.4">20</text>
<text x="59.8" y="112.9">21</text>
<text x="61.3" y="111.1">PB2</text>
<text x="111.6" y="111.1">PA8</text>
<text x="113.1" y="112.9">28</text>
<text x="113.1" y="109.4">29</text>
<text x="59.8" y="116.4">22</text>
<text x="61.3" y="114.7">PB10</text>
<text x="61.3" y="118.2">PB11</text>
<text x="111.6" y="118.2">PB14</text>
<text x="111.6" y="114.7">PB15</text>
<text x="113.1" y="119.9">26</text>
<text x="113.1" y="116.4">27</text>
<text x="111.6" y="125.2">PB12</text>
<text x="111.6" y="121.7">PB13</text>
<text x="113.1" y="123.5">25</text>
<text x="278.5" y="144.6">2</text>
<text x="278.5" y="148.2">3</text>
<text x="280" y="146.4">TXD</text>
<text x="280" y="149.9">RXD</text>
<text x="302.1" y="149.9">RTS#</text>
<text x="302.1" y="146.4">R232</text>
<text x="303.6" y="148.2">14</text>
<text x="303.6" y="144.6">15</text>
<text x="278.5" y="151.7">4</text>
<text x="278.5" y="155.2">5</text>
<text x="280" y="153.5">V3</text>
<text x="302.1" y="153.5">DTR#</text>
<text x="303.6" y="155.2">12</text>
<text x="303.6" y="151.7">13</text>
<text x="278.5" y="158.8">6</text>
<text x="280" y="157">D+</text>
<text x="280" y="160.5">D-</text>
<text x="302.1" y="160.5">RI#</text>
<text x="302.1" y="157">DCD#</text>
<text x="303.6" y="158.8">11</text>
<text x="278.5" y="162.3">7</text>
<text x="278.5" y="165.8">8</text>
<text x="280" y="164">NC.</text>
<text x="280" y="167.6">OUT#</text>
<text x="302.1" y="167.6">CTS#</text>
<text x="302.1" y="164">DSR#</text>
<text x="303.6" y="165.8">9</text>
<text x="303.6" y="162.3">10</text>
<text x="293.3" y="197.6">GND</text>
<text x="293.3" y="194">GND</text>
<text x="294.7" y="195.8">B12</text>
<text x="294.7" y="192.3">A1</text>
<text x="293.3" y="201.1">VBUS</text>
<text x="294.7" y="202.8">B9</text>
<text x="294.7" y="199.3">A4</text>
<text x="127.5" y="206.4">1</text>
<text x="127.5" y="209.9">2</text>
<text x="128.9" y="204.6">1</text>
<text x="128.9" y="208.1">2</text>
<text x="198" y="206.4">1</text>
<text x="198" y="209.9">2</text>
<text x="199.5" y="204.6">1</text>
<text x="199.5" y="208.1">2</text>
<text x="278.5" y="209.9">0</text>
<text x="293.3" y="204.6">VBUS</text>
<text x="293.3" y="208.1">SUB2</text>
<text x="294.7" y="209.9">A5</text>
<text x="294.7" y="206.4">B8</text>
<text x="127.5" y="213.4">3</text>
<text x="128.9" y="211.7">3</text>
<text x="198" y="213.4">3</text>
<text x="199.5" y="211.7">3</text>
<text x="278.5" y="213.4">0</text>
<text x="293.3" y="211.7">CC1</text>
<text x="293.3" y="215.2">D-</text>
<text x="294.7" y="213.4">B7</text>
<text x="278.5" y="217">0</text>
<text x="278.5" y="220.5">0</text>
<text x="293.3" y="218.7">D+</text>
<text x="294.7" y="217">A6</text>
<text x="294.7" y="220.5">A7</text>
<text x="293.3" y="225.8">D+</text>
<text x="293.3" y="222.2">D-</text>
<text x="294.7" y="224">B6</text>
<text x="294.7" y="227.5">A8</text>
<text x="293.3" y="229.3">SUB1</text>
<text x="293.3" y="232.8">CC2</text>
<text x="294.7" y="231.1">B5</text>
<text x="293.3" y="239.9">VBUS</text>
<text x="293.3" y="236.4">VBUS</text>
<text x="294.7" y="238.1">A9</text>
<text x="294.7" y="234.6">B4</text>
<text x="293.3" y="243.4">GND</text>
<text x="294.7" y="245.2">A12</text>
<text x="294.7" y="241.7">B1</text>
<text x="293.3" y="246.9">GND</text>
<text x="115.1" y="255.8">1</text>
<text x="116.6" y="254">1</text>
<text x="116.6" y="257.5">2</text>
<text x="115.1" y="259.3">2</text>
<text x="115.1" y="262.8">3</text>
<text x="116.6" y="261.1">3</text>
<text x="198" y="259.3">1</text>
<text x="198" y="262.8">2</text>
<text x="198" y="266.3">3</text>
<text x="198" y="269.9">4</text>
</g>
<g font-size="3.2">
<text x="111.6" y="47.6">VSS_3</text>
<text x="113.1" y="45.9">47</text>
<text x="59.8" y="67">8</text>
<text x="61.3" y="68.8">VSSA</text>
<text x="111.6" y="90">VSS_2</text>
<text x="113.1" y="88.2">35</text>
<text x="59.8" y="119.9">23</text>
<text x="61.3" y="121.7">VSS_1</text>
<text x="278.5" y="141.1">1</text>
<text x="280" y="142.9">GND</text>
<text x="187" y="144.4">1</text>
<text x="187" y="147.9">2</text>
<text x="187" y="151.5">3</text>
<text x="187" y="155">4</text>
<text x="187" y="158.5">5</text>
<text x="187" y="162">6</text>
</g>
<g font-size="3.2" fill="#f00">
<text x="111.6" y="44.1">VDD_3</text>
<text x="113.1" y="42.3">48</text>
<text x="59.8" y="70.6">9</text>
<text x="61.3" y="72.3">VDDA</text>
<text x="111.6" y="86.4">VDD_2</text>
<text x="113.1" y="84.7">36</text>
<text x="59.8" y="123.5">24</text>
<text x="61.3" y="125.2">VDD_1</text>
<text x="302.1" y="142.9">VCC</text>
<text x="303.6" y="141.1">16</text>
</g>
</svg>
